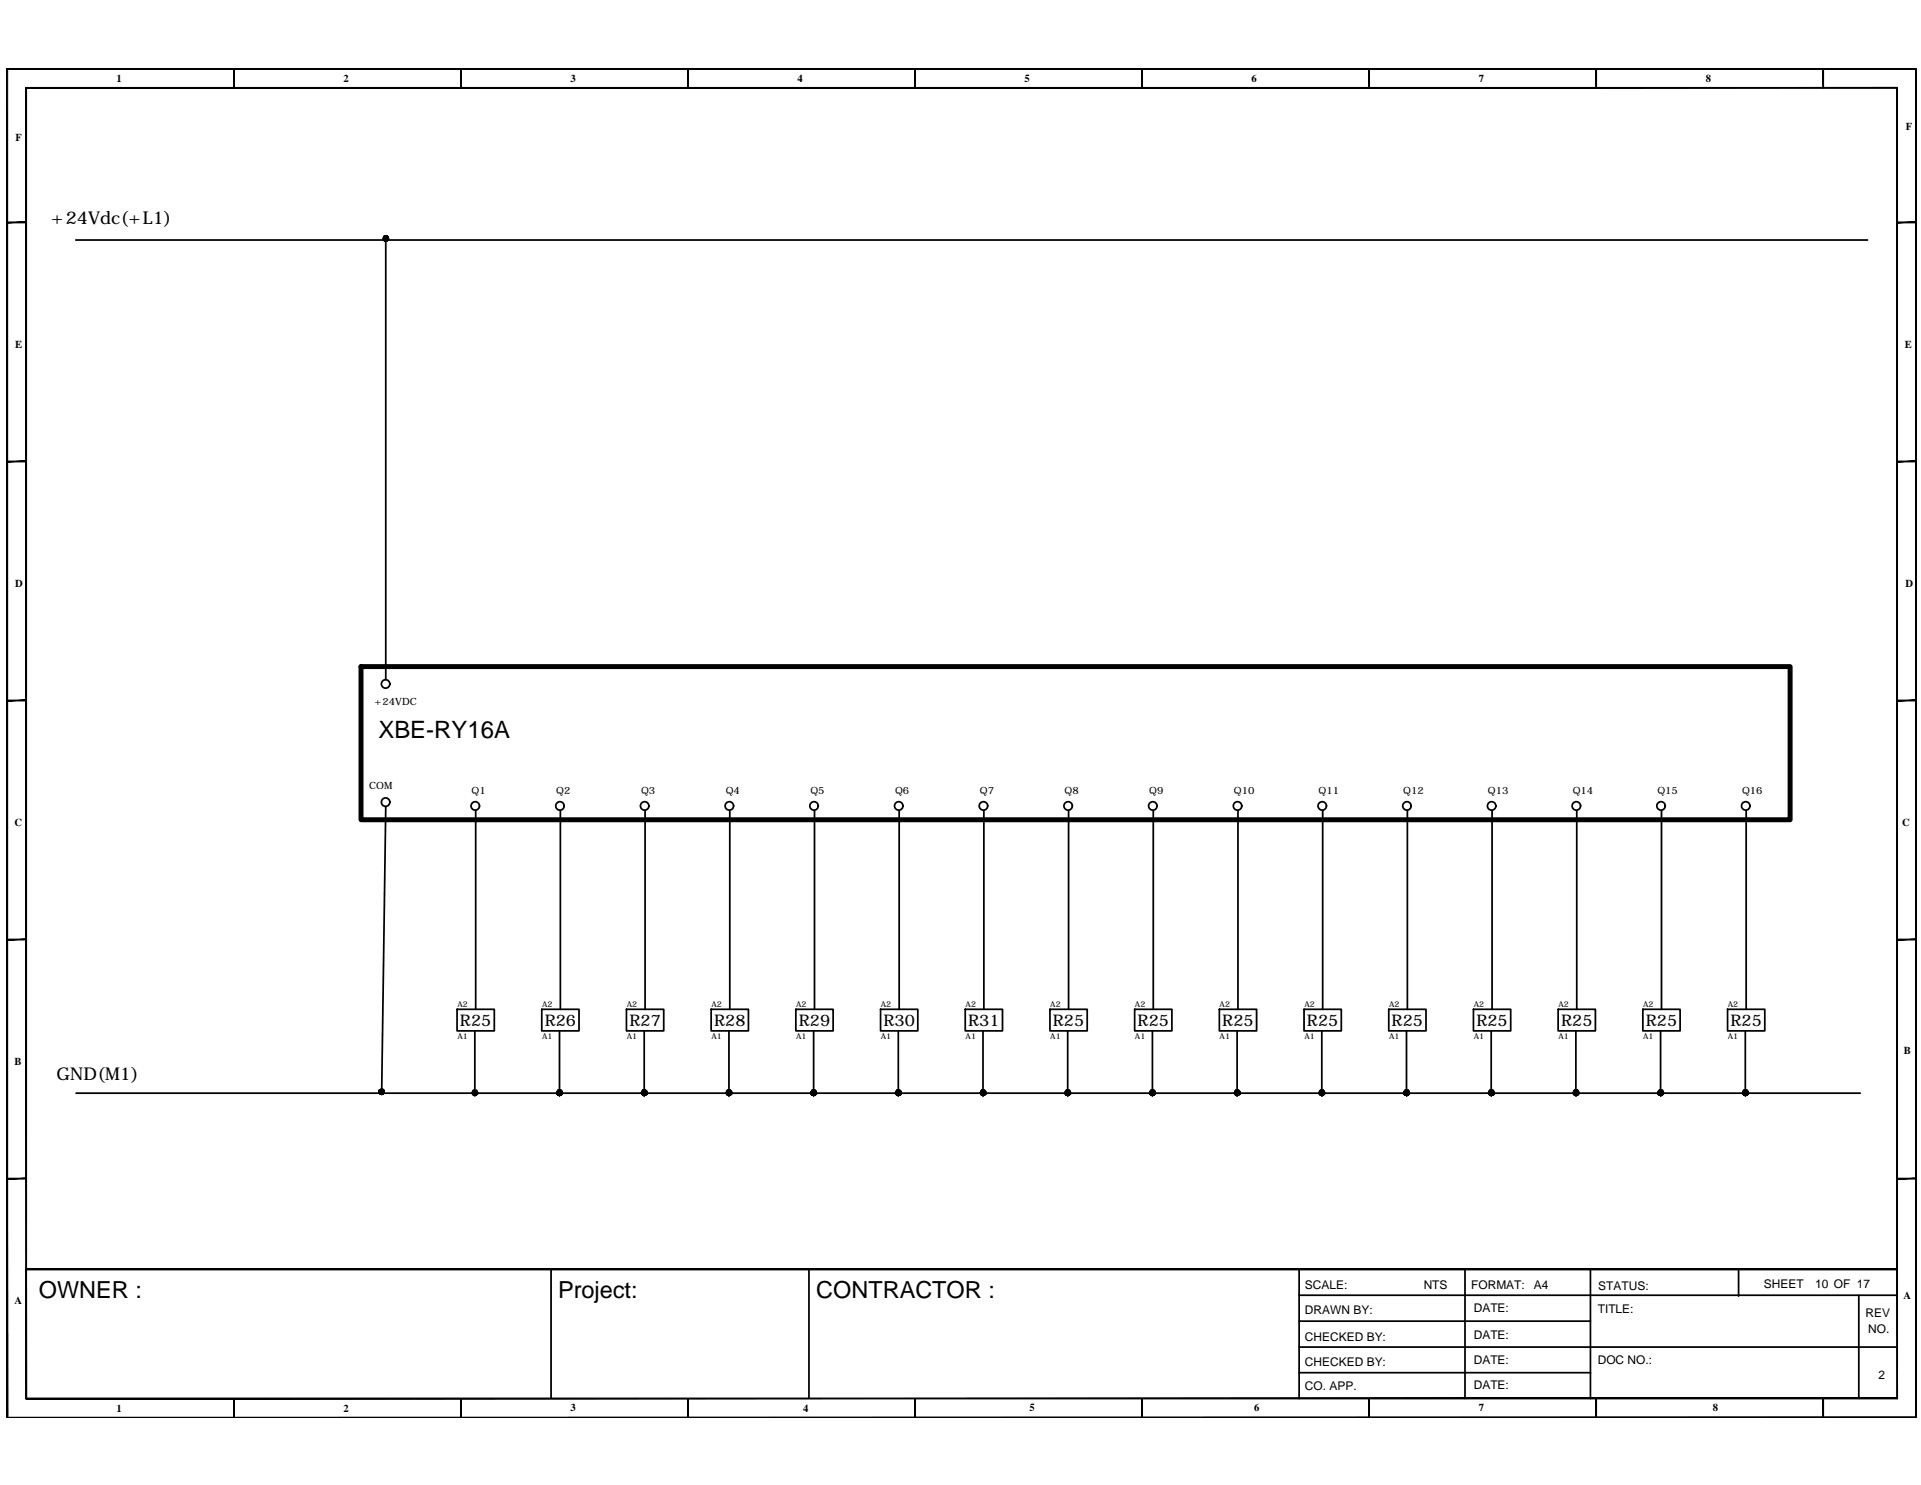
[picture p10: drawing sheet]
<svg xmlns="http://www.w3.org/2000/svg" width="279mm" height="216mm" viewBox="0 0 279 216" stroke-linecap="round" stroke-linejoin="round" font-family="sans-serif">
<!-- layer: FRAME -->
<g fill="#000" stroke="#000" stroke-width=".15">
<path d="M.9 10v.1l277.8-.1zM.9 10.1l277.8-.1v.1z"/>
<path d="M3.7 12.8l.2 190.5v-190.5zM3.7 12.8l.2 190.5h-.2z"/>
<path d="M34 10l.1 2.8v-2.8zM34 10l.1 2.8h-.1z"/>
<path d="M67 10l.1 2.8v-2.8zM67 10l.1 2.8h-.1z"/>
<path d="M100 10l.1 2.8v-2.8zM100 10l.1 2.8h-.1z"/>
<path d="M133 10l.2 2.8v-2.8zM133 10l.2 2.8h-.2z"/>
<path d="M166 10l.2 2.8v-2.8zM166 10l.2 2.8h-.2z"/>
<path d="M199.1 10l.1 2.8v-2.8zM199.1 10l.1 2.8h-.1z"/>
<path d="M232.1 10l.1 2.8v-2.8zM232.1 10l.1 2.8h-.1z"/>
<path d="M265.1 10l.1 2.8v-2.8zM265.1 10l.1 2.8h-.1z"/>
<path d="M3.8 12.8h272.1v-.1zM3.8 12.7h272.1l-272.1 .1z"/>
<path d="M278.7 10v196.1zM278.7 10v196.1z"/>
<path d="M1 32.3v.1l2.8-.1zM1 32.4l2.8-.1v.1z"/>
<path d="M275.9 32.3v.1l2.8-.1zM275.9 32.4l2.8-.1v.1z"/>
<path d="M1 67v.2l2.8-.2zM1 67.2l2.8-.2v.2z"/>
<path d="M275.9 67v.2l2.8-.2zM275.9 67.2l2.8-.2v.2z"/>
<path d="M1 101.8v.1l2.8-.1zM1 101.9l2.8-.1v.1z"/>
<path d="M275.9 101.8v.1l2.8-.1zM275.9 101.9l2.8-.1v.1z"/>
<path d="M1 136.5v.2l2.8-.2zM1 136.7l2.8-.2v.2z"/>
<path d="M275.9 136.5v.2l2.8-.2zM275.9 136.7l2.8-.2v.2z"/>
<path d="M1 171.3v.1l2.8-.1zM1 171.4l2.8-.1v.1z"/>
<path d="M275.9 171.3v.1l2.8-.1zM275.9 171.4l2.8-.1v.1z"/>
<path d="M.9 10v196.1h.2zM.9 10h.2v196.1z"/>
<path d="M3.8 203.3v.1l272.1-.1zM3.8 203.4l272.1-.1v.1z"/>
<path d="M34 203.3l.1 2.8v-2.8zM34 203.3l.1 2.8h-.1z"/>
<path d="M67 203.3l.1 2.8v-2.8zM67 203.3l.1 2.8h-.1z"/>
<path d="M100 203.3l.1 2.8v-2.8zM100 203.3l.1 2.8h-.1z"/>
<path d="M133 203.4v2.7h.2zM133 203.4h.2v2.7z"/>
<path d="M166 203.3l.2 2.8v-2.8zM166 203.3l.2 2.8h-.2z"/>
<path d="M199.1 203.3l.1 2.8v-2.8zM199.1 203.3l.1 2.8h-.1z"/>
<path d="M232.1 203.3l.1 2.8v-2.8zM232.1 203.3l.1 2.8h-.1z"/>
<path d="M265.1 203.3l.1 2.8v-2.8zM265.1 203.3l.1 2.8h-.1z"/>
<path d="M275.9 12.8v190.5h.1zM275.9 12.8h.1v190.5z"/>
<path d="M1 206.1h277.7zM1 206.1h277.7z"/>
</g>
<path d="M3.8 184.5h272.1zM3.8 184.6v18.7M188.9 192.1h42.4M188.9 195.8h86.9M188.9 188.3h86.9M188.9 199.6h42.4M188.9 184.6v18.7" fill="none" stroke="#000" stroke-width=".25"/>
<!-- layer: 0 -->
<g fill="none" stroke="#000" stroke-width=".25">
<path d="M11 34.9h260.6M56.1 34.9v63.9M56.1 117.3l-.6 41.6M69.2 117.8v28.9M81.5 117.8v28.9M93.8 117.8v28.9M106.1 117.8v28.9M118.5 117.8v28.9M130.8 117.8v28.9M143.1 117.8v28.9M155.4 117.8v28.9M167.7 117.8v28.9"/>
<path d="M180.1 117.8v28.9M192.4 117.8v28.9M204.7 117.8v28.9M217 117.8v28.9M229.3 117.8v28.9M241.7 117.8v28.9M254 117.8v28.9M11.1 158.9h259.5M69.1 149.9v9.2M81.4 149.9v9.2M93.7 149.9v9.2M106 149.9v9.2"/>
<path d="M118.3 149.9v9.2M130.7 149.9v9.2M143 149.9v9.2M155.3 149.9v9.2M167.6 149.9v9.2M179.9 149.9v9.2M192.2 149.9v9.2M204.6 149.9v9.2M216.9 149.9v9.2M229.2 149.9v9.2M241.5 149.9v9.2M253.8 149.9v9.2"/>
<path d="M80.2 184.5v18.8M117.7 184.5v18.8M213.1 184.6v18.7M231.3 184.6v18.7M252.9 184.7v3.7M270.4 188.3v15"/>
<circle cx="56.1" cy="99.4" r=".61"/>
<circle cx="56.1" cy="116.6" r=".61"/>
<circle cx="69.1" cy="117.2" r=".61"/>
<circle cx="81.4" cy="117.2" r=".61"/>
<circle cx="93.8" cy="117.2" r=".61"/>
<circle cx="106.1" cy="117.2" r=".61"/>
<circle cx="118.4" cy="117.2" r=".61"/>
<circle cx="130.7" cy="117.2" r=".61"/>
<circle cx="143" cy="117.2" r=".61"/>
<circle cx="155.4" cy="117.2" r=".61"/>
<circle cx="167.7" cy="117.2" r=".61"/>
<circle cx="180" cy="117.2" r=".61"/>
<circle cx="192.3" cy="117.2" r=".61"/>
<circle cx="204.6" cy="117.2" r=".61"/>
<circle cx="217" cy="117.2" r=".61"/>
<circle cx="229.3" cy="117.2" r=".61"/>
<circle cx="241.6" cy="117.2" r=".61"/>
<circle cx="253.9" cy="117.2" r=".61"/>
</g>
<path d="M52.5 96.9h207.9v22.3h-207.9z" fill="none" stroke="#000" stroke-width=".72"/>
<g fill="#000" stroke="#000" stroke-width=".15">
<path d="M55.7 34.7l.1 .2 .3-.2zM55.8 34.9l.3-.2-.2 .3zM56.1 34.7l-.2 .3 .2 .1z"/>
<path d="M55.7 34.7l.1 .2 .3-.2zM55.8 34.9l.3-.2-.2 .3zM56.1 34.7l-.2 .3 .2 .1z"/>
<path d="M55.9 34.3l.2 .4v-.4zM55.9 34.3l.2 .4-.3-.2zM55.8 34.5l-.1 .2h.4z"/>
<path d="M56.1 34.7v.4l.2-.1zM56.1 34.7l.4 .2-.2 .1zM56.1 34.7l.4 .2v-.2z"/>
<path d="M55.9 34.3l.2 .4v-.4zM55.9 34.3l.2 .4-.3-.2zM55.8 34.5l-.1 .2h.4z"/>
<path d="M56.1 34.7v.4l.2-.1zM56.1 34.7l.4 .2-.2 .1zM56.1 34.7l.4 .2v-.2z"/>
<path d="M56.1 34.7h.4v-.2zM56.3 34.3l.2 .2-.4 .2zM56.1 34.3v.4l.2-.4z"/>
<path d="M56.1 34.7h.4v-.2zM56.3 34.3l.2 .2-.4 .2zM56.1 34.3v.4l.2-.4z"/>
<path d="M55.1 158.7v.2l.4-.2zM55.1 158.9l.4-.2-.2 .4zM55.5 158.7l-.2 .4h.2z"/>
<path d="M55.1 158.7v.2l.4-.2zM55.1 158.9l.4-.2-.2 .4zM55.5 158.7l-.2 .4h.2z"/>
<path d="M55.3 158.4l.2 .3v-.4zM55.1 158.5l.2-.1 .2 .3zM55.1 158.5v.2h.4z"/>
<path d="M55.5 158.7v.4h.2zM55.5 158.7l.4 .2-.2 .2zM55.5 158.7l.4 .2v-.2z"/>
<path d="M55.3 158.4l.2 .3v-.4zM55.1 158.5l.2-.1 .2 .3zM55.1 158.5v.2h.4z"/>
<path d="M55.5 158.7v.4h.2zM55.5 158.7l.4 .2-.2 .2zM55.5 158.7l.4 .2v-.2z"/>
<path d="M55.5 158.7h.4v-.2zM55.7 158.4l.2 .1-.4 .2zM55.5 158.3v.4l.2-.3z"/>
<path d="M55.5 158.7h.4v-.2zM55.7 158.4l.2 .1-.4 .2zM55.5 158.3v.4l.2-.3z"/>
<path d="M68.6 158.9l.1 .2 .4-.2zM68.7 159.1l.4-.2-.3 .3zM69.1 158.9l-.3 .3 .3 .1z"/>
<path d="M68.6 158.9l.1 .2 .4-.2zM68.7 159.1l.4-.2-.3 .3zM69.1 158.9l-.3 .3 .3 .1z"/>
<path d="M68.8 158.5l.3 .4v-.4zM68.8 158.5l.3 .4-.4-.2zM68.7 158.7l-.1 .2h.5z"/>
<path d="M69.1 158.9v.4l.2-.1zM69.1 158.9l.3 .2-.1 .1zM69.1 158.9l.3 .2 .1-.2z"/>
<path d="M68.8 158.5l.3 .4v-.4zM68.8 158.5l.3 .4-.4-.2zM68.7 158.7l-.1 .2h.5z"/>
<path d="M69.1 158.9v.4l.2-.1zM69.1 158.9l.3 .2-.1 .1zM69.1 158.9l.3 .2 .1-.2z"/>
<path d="M69.1 158.9h.4l-.1-.2zM69.3 158.5l.1 .2-.3 .2zM69.1 158.5v.4l.2-.4z"/>
<path d="M69.1 158.9h.4l-.1-.2zM69.3 158.5l.1 .2-.3 .2zM69.1 158.5v.4l.2-.4z"/>
<path d="M81 158.9v.2l.4-.2zM81 159.1l.4-.2-.2 .3zM81.4 158.9l-.2 .3 .2 .1z"/>
<path d="M81 158.9v.2l.4-.2zM81 159.1l.4-.2-.2 .3zM81.4 158.9l-.2 .3 .2 .1z"/>
<path d="M81 158.9v.2l.4-.2zM81 159.1l.4-.2-.2 .3zM81.4 158.9l-.2 .3 .2 .1z"/>
<path d="M81 158.9v.2l.4-.2zM81 159.1l.4-.2-.2 .3zM81.4 158.9l-.2 .3 .2 .1z"/>
<path d="M81.2 158.5l.2 .4v-.4zM81.2 158.5l.2 .4-.4-.2zM81 158.7v.2h.4z"/>
<path d="M81.4 158.9v.4l.2-.1zM81.4 158.9l.4 .2-.2 .1zM81.4 158.9l.4 .2v-.2z"/>
<path d="M81.2 158.5l.2 .4v-.4zM81.2 158.5l.2 .4-.4-.2zM81 158.7v.2h.4z"/>
<path d="M81.4 158.9v.4l.2-.1zM81.4 158.9l.4 .2-.2 .1zM81.4 158.9l.4 .2v-.2z"/>
<path d="M81.2 158.5l.2 .4v-.4zM81.2 158.5l.2 .4-.4-.2zM81 158.7v.2h.4z"/>
<path d="M81.4 158.9v.4l.2-.1zM81.4 158.9l.4 .2-.2 .1zM81.4 158.9l.4 .2v-.2z"/>
<path d="M81.2 158.5l.2 .4v-.4zM81.2 158.5l.2 .4-.4-.2zM81 158.7v.2h.4z"/>
<path d="M81.4 158.9v.4l.2-.1zM81.4 158.9l.4 .2-.2 .1zM81.4 158.9l.4 .2v-.2z"/>
<path d="M81.4 158.9h.4v-.2zM81.6 158.5l.2 .2-.4 .2zM81.4 158.5v.4l.2-.4z"/>
<path d="M81.4 158.9h.4v-.2zM81.6 158.5l.2 .2-.4 .2zM81.4 158.5v.4l.2-.4z"/>
<path d="M81.4 158.9h.4v-.2zM81.6 158.5l.2 .2-.4 .2zM81.4 158.5v.4l.2-.4z"/>
<path d="M81.4 158.9h.4v-.2zM81.6 158.5l.2 .2-.4 .2zM81.4 158.5v.4l.2-.4z"/>
<path d="M93.3 158.9l.1 .2 .3-.2zM93.4 159.1l.3-.2-.2 .3zM93.7 158.9l-.2 .3 .2 .1z"/>
<path d="M93.3 158.9l.1 .2 .3-.2zM93.4 159.1l.3-.2-.2 .3zM93.7 158.9l-.2 .3 .2 .1z"/>
<path d="M93.3 158.9l.1 .2 .3-.2zM93.4 159.1l.3-.2-.2 .3zM93.7 158.9l-.2 .3 .2 .1z"/>
<path d="M93.3 158.9l.1 .2 .3-.2zM93.4 159.1l.3-.2-.2 .3zM93.7 158.9l-.2 .3 .2 .1z"/>
<path d="M93.5 158.5l.2 .4v-.4zM93.5 158.5l.2 .4-.3-.2zM93.4 158.7l-.1 .2h.4z"/>
<path d="M93.7 158.9v.4l.2-.1zM93.7 158.9l.4 .2-.2 .1zM93.7 158.9l.4 .2v-.2z"/>
<path d="M93.5 158.5l.2 .4v-.4zM93.5 158.5l.2 .4-.3-.2zM93.4 158.7l-.1 .2h.4z"/>
<path d="M93.7 158.9v.4l.2-.1zM93.7 158.9l.4 .2-.2 .1zM93.7 158.9l.4 .2v-.2z"/>
<path d="M93.5 158.5l.2 .4v-.4zM93.5 158.5l.2 .4-.3-.2zM93.4 158.7l-.1 .2h.4z"/>
<path d="M93.7 158.9v.4l.2-.1zM93.7 158.9l.4 .2-.2 .1zM93.7 158.9l.4 .2v-.2z"/>
<path d="M93.5 158.5l.2 .4v-.4zM93.5 158.5l.2 .4-.3-.2zM93.4 158.7l-.1 .2h.4z"/>
<path d="M93.7 158.9v.4l.2-.1zM93.7 158.9l.4 .2-.2 .1zM93.7 158.9l.4 .2v-.2z"/>
<path d="M93.7 158.9h.4v-.2zM93.9 158.5l.2 .2-.4 .2zM93.7 158.5v.4l.2-.4z"/>
<path d="M93.7 158.9h.4v-.2zM93.9 158.5l.2 .2-.4 .2zM93.7 158.5v.4l.2-.4z"/>
<path d="M93.7 158.9h.4v-.2zM93.9 158.5l.2 .2-.4 .2zM93.7 158.5v.4l.2-.4z"/>
<path d="M93.7 158.9h.4v-.2zM93.9 158.5l.2 .2-.4 .2zM93.7 158.5v.4l.2-.4z"/>
<path d="M105.6 158.9l.1 .2 .3-.2zM105.7 159.1l.3-.2-.2 .3zM106 158.9l-.2 .3 .2 .1z"/>
<path d="M105.6 158.9l.1 .2 .3-.2zM105.7 159.1l.3-.2-.2 .3zM106 158.9l-.2 .3 .2 .1z"/>
<path d="M105.6 158.9l.1 .2 .3-.2zM105.7 159.1l.3-.2-.2 .3zM106 158.9l-.2 .3 .2 .1z"/>
<path d="M105.6 158.9l.1 .2 .3-.2zM105.7 159.1l.3-.2-.2 .3zM106 158.9l-.2 .3 .2 .1z"/>
<path d="M105.8 158.5l.2 .4v-.4zM105.8 158.5l.2 .4-.3-.2zM105.7 158.7l-.1 .2h.4z"/>
<path d="M106 158.9v.4l.2-.1zM106 158.9l.4 .2-.2 .1zM106 158.9l.4 .2v-.2z"/>
<path d="M105.8 158.5l.2 .4v-.4zM105.8 158.5l.2 .4-.3-.2zM105.7 158.7l-.1 .2h.4z"/>
<path d="M106 158.9v.4l.2-.1zM106 158.9l.4 .2-.2 .1zM106 158.9l.4 .2v-.2z"/>
<path d="M105.8 158.5l.2 .4v-.4zM105.8 158.5l.2 .4-.3-.2zM105.7 158.7l-.1 .2h.4z"/>
<path d="M106 158.9v.4l.2-.1zM106 158.9l.4 .2-.2 .1zM106 158.9l.4 .2v-.2z"/>
<path d="M105.8 158.5l.2 .4v-.4zM105.8 158.5l.2 .4-.3-.2zM105.7 158.7l-.1 .2h.4z"/>
<path d="M106 158.9v.4l.2-.1zM106 158.9l.4 .2-.2 .1zM106 158.9l.4 .2v-.2z"/>
<path d="M106 158.9h.4v-.2zM106.2 158.5l.2 .2-.4 .2zM106 158.5v.4l.2-.4z"/>
<path d="M106 158.9h.4v-.2zM106.2 158.5l.2 .2-.4 .2zM106 158.5v.4l.2-.4z"/>
<path d="M106 158.9h.4v-.2zM106.2 158.5l.2 .2-.4 .2zM106 158.5v.4l.2-.4z"/>
<path d="M106 158.9h.4v-.2zM106.2 158.5l.2 .2-.4 .2zM106 158.5v.4l.2-.4z"/>
<path d="M117.9 158.9l.1 .2 .3-.2zM118 159.1l.3-.2-.2 .3zM118.3 158.9l-.2 .3 .2 .1z"/>
<path d="M117.9 158.9l.1 .2 .3-.2zM118 159.1l.3-.2-.2 .3zM118.3 158.9l-.2 .3 .2 .1z"/>
<path d="M117.9 158.9l.1 .2 .3-.2zM118 159.1l.3-.2-.2 .3zM118.3 158.9l-.2 .3 .2 .1z"/>
<path d="M117.9 158.9l.1 .2 .3-.2zM118 159.1l.3-.2-.2 .3zM118.3 158.9l-.2 .3 .2 .1z"/>
<path d="M118.1 158.5l.2 .4v-.4zM118.1 158.5l.2 .4-.3-.2zM118 158.7l-.1 .2h.4z"/>
<path d="M118.3 158.9v.4l.2-.1zM118.3 158.9l.4 .2-.2 .1zM118.3 158.9l.4 .2 .1-.2z"/>
<path d="M118.1 158.5l.2 .4v-.4zM118.1 158.5l.2 .4-.3-.2zM118 158.7l-.1 .2h.4z"/>
<path d="M118.3 158.9v.4l.2-.1zM118.3 158.9l.4 .2-.2 .1zM118.3 158.9l.4 .2 .1-.2z"/>
<path d="M118.1 158.5l.2 .4v-.4zM118.1 158.5l.2 .4-.3-.2zM118 158.7l-.1 .2h.4z"/>
<path d="M118.3 158.9v.4l.2-.1zM118.3 158.9l.4 .2-.2 .1zM118.3 158.9l.4 .2 .1-.2z"/>
<path d="M118.1 158.5l.2 .4v-.4zM118.1 158.5l.2 .4-.3-.2zM118 158.7l-.1 .2h.4z"/>
<path d="M118.3 158.9v.4l.2-.1zM118.3 158.9l.4 .2-.2 .1zM118.3 158.9l.4 .2 .1-.2z"/>
<path d="M118.3 158.9h.5l-.1-.2zM118.5 158.5l.2 .2-.4 .2zM118.3 158.5v.4l.2-.4z"/>
<path d="M118.3 158.9h.5l-.1-.2zM118.5 158.5l.2 .2-.4 .2zM118.3 158.5v.4l.2-.4z"/>
<path d="M118.3 158.9h.5l-.1-.2zM118.5 158.5l.2 .2-.4 .2zM118.3 158.5v.4l.2-.4z"/>
<path d="M118.3 158.9h.5l-.1-.2zM118.5 158.5l.2 .2-.4 .2zM118.3 158.5v.4l.2-.4z"/>
<path d="M130.2 158.9l.1 .2 .4-.2zM130.3 159.1l.4-.2-.3 .3zM130.7 158.9l-.3 .3 .3 .1z"/>
<path d="M130.2 158.9l.1 .2 .4-.2zM130.3 159.1l.4-.2-.3 .3zM130.7 158.9l-.3 .3 .3 .1z"/>
<path d="M130.2 158.9l.1 .2 .4-.2zM130.3 159.1l.4-.2-.3 .3zM130.7 158.9l-.3 .3 .3 .1z"/>
<path d="M130.2 158.9l.1 .2 .4-.2zM130.3 159.1l.4-.2-.3 .3zM130.7 158.9l-.3 .3 .3 .1z"/>
<path d="M130.4 158.5l.3 .4v-.4zM130.4 158.5l.3 .4-.4-.2zM130.3 158.7l-.1 .2h.5z"/>
<path d="M130.7 158.9v.4l.2-.1zM130.7 158.9l.3 .2-.1 .1zM130.7 158.9l.3 .2 .1-.2z"/>
<path d="M130.4 158.5l.3 .4v-.4zM130.4 158.5l.3 .4-.4-.2zM130.3 158.7l-.1 .2h.5z"/>
<path d="M130.7 158.9v.4l.2-.1zM130.7 158.9l.3 .2-.1 .1zM130.7 158.9l.3 .2 .1-.2z"/>
<path d="M130.4 158.5l.3 .4v-.4zM130.4 158.5l.3 .4-.4-.2zM130.3 158.7l-.1 .2h.5z"/>
<path d="M130.7 158.9v.4l.2-.1zM130.7 158.9l.3 .2-.1 .1zM130.7 158.9l.3 .2 .1-.2z"/>
<path d="M130.4 158.5l.3 .4v-.4zM130.4 158.5l.3 .4-.4-.2zM130.3 158.7l-.1 .2h.5z"/>
<path d="M130.7 158.9v.4l.2-.1zM130.7 158.9l.3 .2-.1 .1zM130.7 158.9l.3 .2 .1-.2z"/>
<path d="M130.7 158.9h.4l-.1-.2zM130.9 158.5l.1 .2-.3 .2zM130.7 158.5v.4l.2-.4z"/>
<path d="M130.7 158.9h.4l-.1-.2zM130.9 158.5l.1 .2-.3 .2zM130.7 158.5v.4l.2-.4z"/>
<path d="M130.7 158.9h.4l-.1-.2zM130.9 158.5l.1 .2-.3 .2zM130.7 158.5v.4l.2-.4z"/>
<path d="M130.7 158.9h.4l-.1-.2zM130.9 158.5l.1 .2-.3 .2zM130.7 158.5v.4l.2-.4z"/>
<path d="M142.6 158.9v.2l.4-.2zM142.6 159.1l.4-.2-.2 .3zM143 158.9l-.2 .3 .2 .1z"/>
<path d="M142.6 158.9v.2l.4-.2zM142.6 159.1l.4-.2-.2 .3zM143 158.9l-.2 .3 .2 .1z"/>
<path d="M142.6 158.9v.2l.4-.2zM142.6 159.1l.4-.2-.2 .3zM143 158.9l-.2 .3 .2 .1z"/>
<path d="M142.6 158.9v.2l.4-.2zM142.6 159.1l.4-.2-.2 .3zM143 158.9l-.2 .3 .2 .1z"/>
<path d="M142.8 158.5l.2 .4v-.4zM142.8 158.5l.2 .4-.4-.2zM142.6 158.7v.2h.4z"/>
<path d="M143 158.9v.4l.2-.1zM143 158.9l.4 .2-.2 .1zM143 158.9l.4 .2v-.2z"/>
<path d="M142.8 158.5l.2 .4v-.4zM142.8 158.5l.2 .4-.4-.2zM142.6 158.7v.2h.4z"/>
<path d="M143 158.9v.4l.2-.1zM143 158.9l.4 .2-.2 .1zM143 158.9l.4 .2v-.2z"/>
<path d="M142.8 158.5l.2 .4v-.4zM142.8 158.5l.2 .4-.4-.2zM142.6 158.7v.2h.4z"/>
<path d="M143 158.9v.4l.2-.1zM143 158.9l.4 .2-.2 .1zM143 158.9l.4 .2v-.2z"/>
<path d="M142.8 158.5l.2 .4v-.4zM142.8 158.5l.2 .4-.4-.2zM142.6 158.7v.2h.4z"/>
<path d="M143 158.9v.4l.2-.1zM143 158.9l.4 .2-.2 .1zM143 158.9l.4 .2v-.2z"/>
<path d="M143 158.9h.4v-.2zM143.2 158.5l.2 .2-.4 .2zM143 158.5v.4l.2-.4z"/>
<path d="M143 158.9h.4v-.2zM143.2 158.5l.2 .2-.4 .2zM143 158.5v.4l.2-.4z"/>
<path d="M143 158.9h.4v-.2zM143.2 158.5l.2 .2-.4 .2zM143 158.5v.4l.2-.4z"/>
<path d="M143 158.9h.4v-.2zM143.2 158.5l.2 .2-.4 .2zM143 158.5v.4l.2-.4z"/>
<path d="M154.9 158.9l.1 .2 .3-.2zM155 159.1l.3-.2-.2 .3zM155.3 158.9l-.2 .3 .2 .1z"/>
<path d="M154.9 158.9l.1 .2 .3-.2zM155 159.1l.3-.2-.2 .3zM155.3 158.9l-.2 .3 .2 .1z"/>
<path d="M154.9 158.9l.1 .2 .3-.2zM155 159.1l.3-.2-.2 .3zM155.3 158.9l-.2 .3 .2 .1z"/>
<path d="M154.9 158.9l.1 .2 .3-.2zM155 159.1l.3-.2-.2 .3zM155.3 158.9l-.2 .3 .2 .1z"/>
<path d="M155.1 158.5l.2 .4v-.4zM155.1 158.5l.2 .4-.3-.2zM155 158.7l-.1 .2h.4z"/>
<path d="M155.3 158.9v.4l.2-.1zM155.3 158.9l.4 .2-.2 .1zM155.3 158.9l.4 .2v-.2z"/>
<path d="M155.1 158.5l.2 .4v-.4zM155.1 158.5l.2 .4-.3-.2zM155 158.7l-.1 .2h.4z"/>
<path d="M155.3 158.9v.4l.2-.1zM155.3 158.9l.4 .2-.2 .1zM155.3 158.9l.4 .2v-.2z"/>
<path d="M155.1 158.5l.2 .4v-.4zM155.1 158.5l.2 .4-.3-.2zM155 158.7l-.1 .2h.4z"/>
<path d="M155.3 158.9v.4l.2-.1zM155.3 158.9l.4 .2-.2 .1zM155.3 158.9l.4 .2v-.2z"/>
<path d="M155.1 158.5l.2 .4v-.4zM155.1 158.5l.2 .4-.3-.2zM155 158.7l-.1 .2h.4z"/>
<path d="M155.3 158.9v.4l.2-.1zM155.3 158.9l.4 .2-.2 .1zM155.3 158.9l.4 .2v-.2z"/>
<path d="M155.3 158.9h.4v-.2zM155.5 158.5l.2 .2-.4 .2zM155.3 158.5v.4l.2-.4z"/>
<path d="M155.3 158.9h.4v-.2zM155.5 158.5l.2 .2-.4 .2zM155.3 158.5v.4l.2-.4z"/>
<path d="M155.3 158.9h.4v-.2zM155.5 158.5l.2 .2-.4 .2zM155.3 158.5v.4l.2-.4z"/>
<path d="M155.3 158.9h.4v-.2zM155.5 158.5l.2 .2-.4 .2zM155.3 158.5v.4l.2-.4z"/>
<path d="M167.2 158.9l.1 .2 .3-.2zM167.3 159.1l.3-.2-.2 .3zM167.6 158.9l-.2 .3 .2 .1z"/>
<path d="M167.2 158.9l.1 .2 .3-.2zM167.3 159.1l.3-.2-.2 .3zM167.6 158.9l-.2 .3 .2 .1z"/>
<path d="M167.2 158.9l.1 .2 .3-.2zM167.3 159.1l.3-.2-.2 .3zM167.6 158.9l-.2 .3 .2 .1z"/>
<path d="M167.2 158.9l.1 .2 .3-.2zM167.3 159.1l.3-.2-.2 .3zM167.6 158.9l-.2 .3 .2 .1z"/>
<path d="M167.4 158.5l.2 .4v-.4zM167.4 158.5l.2 .4-.3-.2zM167.3 158.7l-.1 .2h.4z"/>
<path d="M167.6 158.9v.4l.2-.1zM167.6 158.9l.4 .2-.2 .1zM167.6 158.9l.4 .2v-.2z"/>
<path d="M167.4 158.5l.2 .4v-.4zM167.4 158.5l.2 .4-.3-.2zM167.3 158.7l-.1 .2h.4z"/>
<path d="M167.6 158.9v.4l.2-.1zM167.6 158.9l.4 .2-.2 .1zM167.6 158.9l.4 .2v-.2z"/>
<path d="M167.4 158.5l.2 .4v-.4zM167.4 158.5l.2 .4-.3-.2zM167.3 158.7l-.1 .2h.4z"/>
<path d="M167.6 158.9v.4l.2-.1zM167.6 158.9l.4 .2-.2 .1zM167.6 158.9l.4 .2v-.2z"/>
<path d="M167.4 158.5l.2 .4v-.4zM167.4 158.5l.2 .4-.3-.2zM167.3 158.7l-.1 .2h.4z"/>
<path d="M167.6 158.9v.4l.2-.1zM167.6 158.9l.4 .2-.2 .1zM167.6 158.9l.4 .2v-.2z"/>
<path d="M167.6 158.9h.4v-.2zM167.8 158.5l.2 .2-.4 .2zM167.6 158.5v.4l.2-.4z"/>
<path d="M167.6 158.9h.4v-.2zM167.8 158.5l.2 .2-.4 .2zM167.6 158.5v.4l.2-.4z"/>
<path d="M167.6 158.9h.4v-.2zM167.8 158.5l.2 .2-.4 .2zM167.6 158.5v.4l.2-.4z"/>
<path d="M167.6 158.9h.4v-.2zM167.8 158.5l.2 .2-.4 .2zM167.6 158.5v.4l.2-.4z"/>
<path d="M179.5 158.9l.1 .2 .3-.2zM179.6 159.1l.3-.2-.2 .3zM179.9 158.9l-.2 .3 .2 .1z"/>
<path d="M179.5 158.9l.1 .2 .3-.2zM179.6 159.1l.3-.2-.2 .3zM179.9 158.9l-.2 .3 .2 .1z"/>
<path d="M179.5 158.9l.1 .2 .3-.2zM179.6 159.1l.3-.2-.1 .3zM179.9 158.9l-.1 .3 .1 .1z"/>
<path d="M179.5 158.9l.1 .2 .3-.2zM179.6 159.1l.3-.2-.1 .3zM179.9 158.9l-.1 .3 .1 .1z"/>
<path d="M179.8 158.5l.1 .4v-.4zM179.8 158.5l.1 .4-.3-.2zM179.6 158.7l-.1 .2h.4z"/>
<path d="M179.9 158.9v.4l.2-.1zM179.9 158.9l.4 .2-.2 .1zM179.9 158.9l.4 .2 .1-.2z"/>
<path d="M179.8 158.5l.1 .4v-.4zM179.8 158.5l.1 .4-.3-.2zM179.6 158.7l-.1 .2h.4z"/>
<path d="M179.9 158.9v.4l.2-.1zM179.9 158.9l.4 .2-.2 .1zM179.9 158.9l.4 .2 .1-.2z"/>
<path d="M179.7 158.5l.2 .4v-.4zM179.7 158.5l.2 .4-.3-.2zM179.6 158.7l-.1 .2h.4z"/>
<path d="M179.9 158.9v.4l.2-.1zM179.9 158.9l.4 .2-.2 .1zM179.9 158.9l.4 .2 .1-.2z"/>
<path d="M179.7 158.5l.2 .4v-.4zM179.7 158.5l.2 .4-.3-.2zM179.6 158.7l-.1 .2h.4z"/>
<path d="M179.9 158.9v.4l.2-.1zM179.9 158.9l.4 .2-.2 .1zM179.9 158.9l.4 .2 .1-.2z"/>
<path d="M179.9 158.9h.5l-.1-.2zM180.1 158.5l.2 .2-.4 .2zM179.9 158.5v.4l.2-.4z"/>
<path d="M179.9 158.9h.5l-.1-.2zM180.1 158.5l.2 .2-.4 .2zM179.9 158.5v.4l.2-.4z"/>
<path d="M179.9 158.9h.5l-.1-.2zM180.1 158.5l.2 .2-.4 .2zM179.9 158.5v.4l.2-.4z"/>
<path d="M179.9 158.9h.5l-.1-.2zM180.1 158.5l.2 .2-.4 .2zM179.9 158.5v.4l.2-.4z"/>
<path d="M191.8 158.9l.1 .2 .3-.2zM191.9 159.1l.3-.2-.2 .3zM192.2 158.9l-.2 .3 .2 .1z"/>
<path d="M191.8 158.9l.1 .2 .3-.2zM191.9 159.1l.3-.2-.2 .3zM192.2 158.9l-.2 .3 .2 .1z"/>
<path d="M191.9 158.9v.2l.4-.2zM191.9 159.1l.4-.2-.2 .3zM192.3 158.9l-.2 .3 .2 .1z"/>
<path d="M191.9 158.9v.2l.4-.2zM191.9 159.1l.4-.2-.2 .3zM192.3 158.9l-.2 .3 .2 .1z"/>
<path d="M192 158.5l.2 .4v-.4zM192 158.5l.2 .4-.3-.2zM191.9 158.7l-.1 .2h.4z"/>
<path d="M192.2 158.9v.4l.3-.1zM192.2 158.9l.4 .2-.1 .1zM192.2 158.9l.4 .2 .1-.2z"/>
<path d="M192 158.5l.2 .4v-.4zM192 158.5l.2 .4-.3-.2zM191.9 158.7l-.1 .2h.4z"/>
<path d="M192.2 158.9v.4l.3-.1zM192.2 158.9l.4 .2-.1 .1zM192.2 158.9l.4 .2 .1-.2z"/>
<path d="M192.1 158.5l.2 .4v-.4zM192.1 158.5l.2 .4-.4-.2zM191.9 158.7v.2h.4z"/>
<path d="M192.3 158.9v.4l.2-.1zM192.3 158.9l.3 .2-.1 .1zM192.3 158.9l.3 .2 .1-.2z"/>
<path d="M192.1 158.5l.2 .4v-.4zM192.1 158.5l.2 .4-.4-.2zM191.9 158.7v.2h.4z"/>
<path d="M192.3 158.9v.4l.2-.1zM192.3 158.9l.3 .2-.1 .1zM192.3 158.9l.3 .2 .1-.2z"/>
<path d="M192.3 158.9h.4l-.1-.2zM192.5 158.5l.1 .2-.3 .2zM192.3 158.5v.4l.2-.4z"/>
<path d="M192.3 158.9h.4l-.1-.2zM192.5 158.5l.1 .2-.3 .2zM192.3 158.5v.4l.2-.4z"/>
<path d="M192.2 158.9h.5l-.1-.2zM192.5 158.5l.1 .2-.4 .2zM192.2 158.5v.4l.3-.4z"/>
<path d="M192.2 158.9h.5l-.1-.2zM192.5 158.5l.1 .2-.4 .2zM192.2 158.5v.4l.3-.4z"/>
<path d="M204.1 158.9l.1 .2 .4-.2zM204.2 159.1l.4-.2-.2 .3zM204.6 158.9l-.2 .3 .2 .1z"/>
<path d="M204.1 158.9l.1 .2 .4-.2zM204.2 159.1l.4-.2-.2 .3zM204.6 158.9l-.2 .3 .2 .1z"/>
<path d="M204.2 158.9v.2l.4-.2zM204.2 159.1l.4-.2-.2 .3zM204.6 158.9l-.2 .3 .2 .1z"/>
<path d="M204.2 158.9v.2l.4-.2zM204.2 159.1l.4-.2-.2 .3zM204.6 158.9l-.2 .3 .2 .1z"/>
<path d="M204.4 158.5l.2 .4v-.4zM204.4 158.5l.2 .4-.4-.2zM204.2 158.7l-.1 .2h.5z"/>
<path d="M204.6 158.9v.4l.2-.1zM204.6 158.9l.3 .2-.1 .1zM204.6 158.9l.3 .2 .1-.2z"/>
<path d="M204.4 158.5l.2 .4v-.4zM204.4 158.5l.2 .4-.4-.2zM204.2 158.7l-.1 .2h.5z"/>
<path d="M204.6 158.9v.4l.2-.1zM204.6 158.9l.3 .2-.1 .1zM204.6 158.9l.3 .2 .1-.2z"/>
<path d="M204.4 158.5l.2 .4v-.4zM204.4 158.5l.2 .4-.4-.2zM204.2 158.7v.2h.4z"/>
<path d="M204.6 158.9v.4l.2-.1zM204.6 158.9l.3 .2-.1 .1zM204.6 158.9l.3 .2 .1-.2z"/>
<path d="M204.4 158.5l.2 .4v-.4zM204.4 158.5l.2 .4-.4-.2zM204.2 158.7v.2h.4z"/>
<path d="M204.6 158.9v.4l.2-.1zM204.6 158.9l.3 .2-.1 .1zM204.6 158.9l.3 .2 .1-.2z"/>
<path d="M204.6 158.9h.4l-.1-.2zM204.8 158.5l.1 .2-.3 .2zM204.6 158.5v.4l.2-.4z"/>
<path d="M204.6 158.9h.4l-.1-.2zM204.8 158.5l.1 .2-.3 .2zM204.6 158.5v.4l.2-.4z"/>
<path d="M204.6 158.9h.4l-.1-.2zM204.8 158.5l.1 .2-.3 .2zM204.6 158.5v.4l.2-.4z"/>
<path d="M204.6 158.9h.4l-.1-.2zM204.8 158.5l.1 .2-.3 .2zM204.6 158.5v.4l.2-.4z"/>
<path d="M216.5 158.9v.2l.4-.2zM216.5 159.1l.4-.2-.2 .3zM216.9 158.9l-.2 .3 .2 .1z"/>
<path d="M216.5 158.9v.2l.4-.2zM216.5 159.1l.4-.2-.2 .3zM216.9 158.9l-.2 .3 .2 .1z"/>
<path d="M216.5 158.9v.2l.4-.2zM216.5 159.1l.4-.2-.2 .3zM216.9 158.9l-.2 .3 .2 .1z"/>
<path d="M216.5 158.9v.2l.4-.2zM216.5 159.1l.4-.2-.2 .3zM216.9 158.9l-.2 .3 .2 .1z"/>
<path d="M216.7 158.5l.2 .4v-.4zM216.7 158.5l.2 .4-.4-.2zM216.5 158.7v.2h.4z"/>
<path d="M216.9 158.9v.4l.2-.1zM216.9 158.9l.4 .2-.2 .1zM216.9 158.9l.4 .2v-.2z"/>
<path d="M216.7 158.5l.2 .4v-.4zM216.7 158.5l.2 .4-.4-.2zM216.5 158.7v.2h.4z"/>
<path d="M216.9 158.9v.4l.2-.1zM216.9 158.9l.4 .2-.2 .1zM216.9 158.9l.4 .2v-.2z"/>
<path d="M216.7 158.5l.2 .4v-.4zM216.7 158.5l.2 .4-.4-.2zM216.5 158.7v.2h.4z"/>
<path d="M216.9 158.9v.4l.2-.1zM216.9 158.9l.4 .2-.2 .1zM216.9 158.9l.4 .2v-.2z"/>
<path d="M216.7 158.5l.2 .4v-.4zM216.7 158.5l.2 .4-.4-.2zM216.5 158.7v.2h.4z"/>
<path d="M216.9 158.9v.4l.2-.1zM216.9 158.9l.4 .2-.2 .1zM216.9 158.9l.4 .2v-.2z"/>
<path d="M216.9 158.9h.4v-.2zM217.1 158.5l.2 .2-.4 .2zM216.9 158.5v.4l.2-.4z"/>
<path d="M216.9 158.9h.4v-.2zM217.1 158.5l.2 .2-.4 .2zM216.9 158.5v.4l.2-.4z"/>
<path d="M216.9 158.9h.4v-.2zM217.1 158.5l.2 .2-.4 .2zM216.9 158.5v.4l.2-.4z"/>
<path d="M216.9 158.9h.4v-.2zM217.1 158.5l.2 .2-.4 .2zM216.9 158.5v.4l.2-.4z"/>
<path d="M228.8 158.9l.1 .2 .3-.2zM228.9 159.1l.3-.2-.2 .3zM229.2 158.9l-.2 .3 .2 .1z"/>
<path d="M228.8 158.9l.1 .2 .3-.2zM228.9 159.1l.3-.2-.2 .3zM229.2 158.9l-.2 .3 .2 .1z"/>
<path d="M228.8 158.9l.1 .2 .3-.2zM228.9 159.1l.3-.2-.2 .3zM229.2 158.9l-.2 .3 .2 .1z"/>
<path d="M228.8 158.9l.1 .2 .3-.2zM228.9 159.1l.3-.2-.2 .3zM229.2 158.9l-.2 .3 .2 .1z"/>
<path d="M229 158.5l.2 .4v-.4zM229 158.5l.2 .4-.3-.2zM228.9 158.7l-.1 .2h.4z"/>
<path d="M229.2 158.9v.4l.2-.1zM229.2 158.9l.4 .2-.2 .1zM229.2 158.9l.4 .2v-.2z"/>
<path d="M229 158.5l.2 .4v-.4zM229 158.5l.2 .4-.3-.2zM228.9 158.7l-.1 .2h.4z"/>
<path d="M229.2 158.9v.4l.2-.1zM229.2 158.9l.4 .2-.2 .1zM229.2 158.9l.4 .2v-.2z"/>
<path d="M229 158.5l.2 .4v-.4zM229 158.5l.2 .4-.3-.2zM228.9 158.7l-.1 .2h.4z"/>
<path d="M229.2 158.9v.4l.3-.1zM229.2 158.9l.4 .2-.1 .1zM229.2 158.9l.4 .2 .1-.2z"/>
<path d="M229 158.5l.2 .4v-.4zM229 158.5l.2 .4-.3-.2zM228.9 158.7l-.1 .2h.4z"/>
<path d="M229.2 158.9v.4l.3-.1zM229.2 158.9l.4 .2-.1 .1zM229.2 158.9l.4 .2 .1-.2z"/>
<path d="M229.2 158.9h.4v-.2zM229.4 158.5l.2 .2-.4 .2zM229.2 158.5v.4l.2-.4z"/>
<path d="M229.2 158.9h.4v-.2zM229.4 158.5l.2 .2-.4 .2zM229.2 158.5v.4l.2-.4z"/>
<path d="M229.2 158.9h.5l-.1-.2zM229.5 158.5l.1 .2-.4 .2zM229.2 158.5v.4l.3-.4z"/>
<path d="M229.2 158.9h.5l-.1-.2zM229.5 158.5l.1 .2-.4 .2zM229.2 158.5v.4l.3-.4z"/>
<path d="M241.1 158.9l.1 .2 .3-.2zM241.2 159.1l.3-.2-.2 .3zM241.5 158.9l-.2 .3 .2 .1z"/>
<path d="M241.1 158.9l.1 .2 .3-.2zM241.2 159.1l.3-.2-.2 .3zM241.5 158.9l-.2 .3 .2 .1z"/>
<path d="M241.1 158.9l.1 .2 .4-.2zM241.2 159.1l.4-.2-.2 .3zM241.6 158.9l-.2 .3 .2 .1z"/>
<path d="M241.1 158.9l.1 .2 .4-.2zM241.2 159.1l.4-.2-.2 .3zM241.6 158.9l-.2 .3 .2 .1z"/>
<path d="M241.3 158.5l.2 .4v-.4zM241.3 158.5l.2 .4-.3-.2zM241.2 158.7l-.1 .2h.4z"/>
<path d="M241.5 158.9v.4l.2-.1zM241.5 158.9l.4 .2-.2 .1zM241.5 158.9l.4 .2v-.2z"/>
<path d="M241.3 158.5l.2 .4v-.4zM241.3 158.5l.2 .4-.3-.2zM241.2 158.7l-.1 .2h.4z"/>
<path d="M241.5 158.9v.4l.2-.1zM241.5 158.9l.4 .2-.2 .1zM241.5 158.9l.4 .2v-.2z"/>
<path d="M241.4 158.5l.2 .4v-.4zM241.4 158.5l.2 .4-.4-.2zM241.2 158.7l-.1 .2h.5z"/>
<path d="M241.6 158.9v.4l.2-.1zM241.6 158.9l.3 .2-.1 .1zM241.6 158.9l.3 .2 .1-.2z"/>
<path d="M241.4 158.5l.2 .4v-.4zM241.4 158.5l.2 .4-.4-.2zM241.2 158.7l-.1 .2h.5z"/>
<path d="M241.6 158.9v.4l.2-.1zM241.6 158.9l.3 .2-.1 .1zM241.6 158.9l.3 .2 .1-.2z"/>
<path d="M241.5 158.9h.4v-.2zM241.7 158.5l.2 .2-.4 .2zM241.5 158.5v.4l.2-.4z"/>
<path d="M241.5 158.9h.4v-.2zM241.7 158.5l.2 .2-.4 .2zM241.5 158.5v.4l.2-.4z"/>
<path d="M241.6 158.9h.4l-.1-.2zM241.8 158.5l.1 .2-.3 .2zM241.6 158.5v.4l.2-.4z"/>
<path d="M241.6 158.9h.4l-.1-.2zM241.8 158.5l.1 .2-.3 .2zM241.6 158.5v.4l.2-.4z"/>
<path d="M253.4 158.9l.1 .2 .3-.2zM253.5 159.1l.3-.2-.2 .3zM253.8 158.9l-.2 .3 .2 .1z"/>
<path d="M253.4 158.9l.1 .2 .3-.2zM253.5 159.1l.3-.2-.2 .3zM253.8 158.9l-.2 .3 .2 .1z"/>
<path d="M253.5 158.9v.2l.4-.2zM253.5 159.1l.4-.2-.2 .3zM253.9 158.9l-.2 .3 .2 .1z"/>
<path d="M253.5 158.9v.2l.4-.2zM253.5 159.1l.4-.2-.2 .3zM253.9 158.9l-.2 .3 .2 .1z"/>
<path d="M253.6 158.5l.2 .4v-.4zM253.6 158.5l.2 .4-.3-.2zM253.5 158.7l-.1 .2h.4z"/>
<path d="M253.8 158.9v.4l.3-.1zM253.8 158.9l.4 .2-.1 .1zM253.8 158.9l.4 .2 .1-.2z"/>
<path d="M253.6 158.5l.2 .4v-.4zM253.6 158.5l.2 .4-.3-.2zM253.5 158.7l-.1 .2h.4z"/>
<path d="M253.8 158.9v.4l.3-.1zM253.8 158.9l.4 .2-.1 .1zM253.8 158.9l.4 .2 .1-.2z"/>
<path d="M253.7 158.5l.2 .4v-.4zM253.7 158.5l.2 .4-.4-.2zM253.5 158.7v.2h.4z"/>
<path d="M253.9 158.9v.4l.2-.1zM253.9 158.9l.3 .2-.1 .1zM253.9 158.9l.3 .2 .1-.2z"/>
<path d="M253.7 158.5l.2 .4v-.4zM253.7 158.5l.2 .4-.4-.2zM253.5 158.7v.2h.4z"/>
<path d="M253.9 158.9v.4l.2-.1zM253.9 158.9l.3 .2-.1 .1zM253.9 158.9l.3 .2 .1-.2z"/>
<path d="M253.8 158.9h.5l-.1-.2zM254.1 158.5l.1 .2-.4 .2zM253.8 158.5v.4l.3-.4z"/>
<path d="M253.8 158.9h.5l-.1-.2zM254.1 158.5l.1 .2-.4 .2zM253.8 158.5v.4l.3-.4z"/>
<path d="M253.9 158.9h.4l-.1-.2zM254.1 158.5l.1 .2-.3 .2zM253.9 158.5v.4l.2-.4z"/>
<path d="M253.9 158.9h.4l-.1-.2zM254.1 158.5l.1 .2-.3 .2zM253.9 158.5v.4l.2-.4z"/>
</g>
<!-- layer: SYMBOL -->
<g fill="none" stroke="#000" stroke-width=".25">
<path d="M66.5 146.7h5.4v3.2h-5.4zM78.8 146.7h5.4v3.2h-5.4zM91.1 146.7h5.4v3.2h-5.4zM103.4 146.7h5.5v3.2h-5.5zM115.8 146.7h5.4v3.2h-5.4zM128.1 146.7h5.4v3.2h-5.4zM140.4 146.7h5.4v3.2h-5.4zM152.7 146.7h5.4v3.2h-5.4zM165 146.7h5.4v3.2h-5.4zM177.3 146.7h5.5v3.2h-5.5zM189.7 146.7h5.4v3.2h-5.4zM202 146.7h5.4v3.2h-5.4z"/>
<path d="M214.3 146.7h5.4v3.2h-5.4zM226.6 146.7h5.4v3.2h-5.4zM238.9 146.7h5.5v3.2h-5.5zM251.3 146.7h5.4v3.2h-5.4z"/>
</g>
<text font-size="3.5" x="55" y="107.3">XBE-RY16A</text>
<g font-size="3.4">
<text x="5.6" y="188.8">OWNER :</text>
<text x="81.2" y="188.7">Project:</text>
<text x="118.7" y="188.8">CONTRACTOR :</text>
</g>
<g font-size="2.6">
<text x="7.5" y="32.6">+24Vdc(+L1)</text>
<text x="8.2" y="157">GND(M1)</text>
</g>
<g font-size="2.3">
<text x="66.9" y="149.2">R25</text>
<text x="79.2" y="149.2">R26</text>
<text x="91.5" y="149.2">R27</text>
<text x="103.9" y="149.2">R28</text>
<text x="116.2" y="149.2">R29</text>
<text x="128.5" y="149.2">R30</text>
<text x="140.8" y="149.2">R31</text>
<text x="153.1" y="149.2">R25</text>
<text x="165.5" y="149.2">R25</text>
<text x="177.8" y="149.2">R25</text>
<text x="190.1" y="149.2">R25</text>
<text x="202.4" y="149.2">R25</text>
<text x="214.7" y="149.2">R25</text>
<text x="227" y="149.2">R25</text>
<text x="239.4" y="149.2">R25</text>
<text x="251.7" y="149.2">R25</text>
</g>
<g font-size="1.7">
<text x="189.8" y="187.4">SCALE:</text>
<text x="189.8" y="191.1">DRAWN BY:</text>
<text x="207.1" y="187.4">NTS</text>
<text x="214" y="187.4">FORMAT:</text>
<text x="214.3" y="190.8">DATE:</text>
<text x="223.1" y="187.4">A4</text>
<text x="232.4" y="190.9">TITLE:</text>
<text x="232.5" y="187.5">STATUS:</text>
<text x="256.6" y="187.3">SHEET</text>
<text x="264" y="187.3">10 OF 17</text>
<text x="271.3" y="191.5">REV</text>
<text x="189.8" y="194.9">CHECKED BY:</text>
<text x="214.3" y="194.6">DATE:</text>
<text x="271.7" y="193.9">NO.</text>
<text x="189.8" y="202.2">CO. APP.</text>
<text x="189.8" y="198.6">CHECKED BY:</text>
<text x="214.3" y="202">DATE:</text>
<text x="214.3" y="198.3">DATE:</text>
<text x="232.4" y="198.3">DOC NO.:</text>
<text x="273.2" y="200.4">2</text>
</g>
<g font-size="1.5">
<text x="16.9" y="11.9">1</text>
<text x="50" y="11.9">2</text>
<text x="83" y="11.9">3</text>
<text x="116" y="11.9">4</text>
<text x="149" y="11.9">5</text>
<text x="182" y="11.9">6</text>
<text x="215.1" y="11.9">7</text>
<text x="248.1" y="11.9">8</text>
<text x="2.3" y="20.5">F</text>
<text x="277.2" y="18.9">F</text>
<text x="2.2" y="50.6">E</text>
<text x="277" y="50.6">E</text>
<text x="2.2" y="85.3">D</text>
<text x="277.1" y="85.3">D</text>
<text x="54.5" y="102.5">+24VDC</text>
<text x="53.7" y="114.7">COM</text>
<text x="68.6" y="115.4">Q1</text>
<text x="80.9" y="115.4">Q2</text>
<text x="93.2" y="115.4">Q3</text>
<text x="105.6" y="115.4">Q4</text>
<text x="117.9" y="115.4">Q5</text>
<text x="130.2" y="115.4">Q6</text>
<text x="142.5" y="115.4">Q7</text>
<text x="154.8" y="115.4">Q8</text>
<text x="167.1" y="115.4">Q9</text>
<text x="179.5" y="115.4">Q10</text>
<text x="191.8" y="115.4">Q11</text>
<text x="204.1" y="115.4">Q12</text>
<text x="216.4" y="115.4">Q13</text>
<text x="228.7" y="115.4">Q14</text>
<text x="241.1" y="115.4">Q15</text>
<text x="253.4" y="115.4">Q16</text>
<text x="2.1" y="120.1">C</text>
<text x="276.7" y="120.1">C</text>
<text x="2.1" y="154.8">B</text>
<text x="276.9" y="153.3">B</text>
<text x="2.1" y="189.6">A</text>
<text x="276.8" y="188.9">A</text>
<text x="16.9" y="205.2">1</text>
<text x="50" y="205.2">2</text>
<text x="83" y="205.2">3</text>
<text x="116.8" y="205.2">4</text>
<text x="149.7" y="205.2">5</text>
<text x="182.4" y="205.2">6</text>
<text x="215.1" y="205.2">7</text>
<text x="249.1" y="205.2">8</text>
</g>
<g font-size="1.2">
<text x="66.5" y="146.4">A2</text>
<text x="78.8" y="146.4">A2</text>
<text x="91.2" y="146.4">A2</text>
<text x="103.5" y="146.4">A2</text>
<text x="115.8" y="146.4">A2</text>
<text x="128.1" y="146.4">A2</text>
<text x="140.4" y="146.4">A2</text>
<text x="152.8" y="146.4">A2</text>
<text x="165.1" y="146.4">A2</text>
<text x="177.4" y="146.4">A2</text>
<text x="189.7" y="146.4">A2</text>
<text x="202" y="146.4">A2</text>
<text x="214.3" y="146.4">A2</text>
<text x="226.7" y="146.4">A2</text>
<text x="239" y="146.4">A2</text>
<text x="251.3" y="146.4">A2</text>
<text x="66.5" y="151">A1</text>
<text x="78.8" y="151">A1</text>
<text x="91.2" y="151">A1</text>
<text x="103.5" y="151">A1</text>
<text x="115.8" y="151">A1</text>
<text x="128.1" y="151">A1</text>
<text x="140.4" y="151">A1</text>
<text x="152.8" y="151">A1</text>
<text x="165.1" y="151">A1</text>
<text x="177.4" y="151">A1</text>
<text x="189.7" y="151">A1</text>
<text x="202" y="151">A1</text>
<text x="214.3" y="151">A1</text>
<text x="226.7" y="151">A1</text>
<text x="239" y="151">A1</text>
<text x="251.3" y="151">A1</text>
</g>
</svg>
